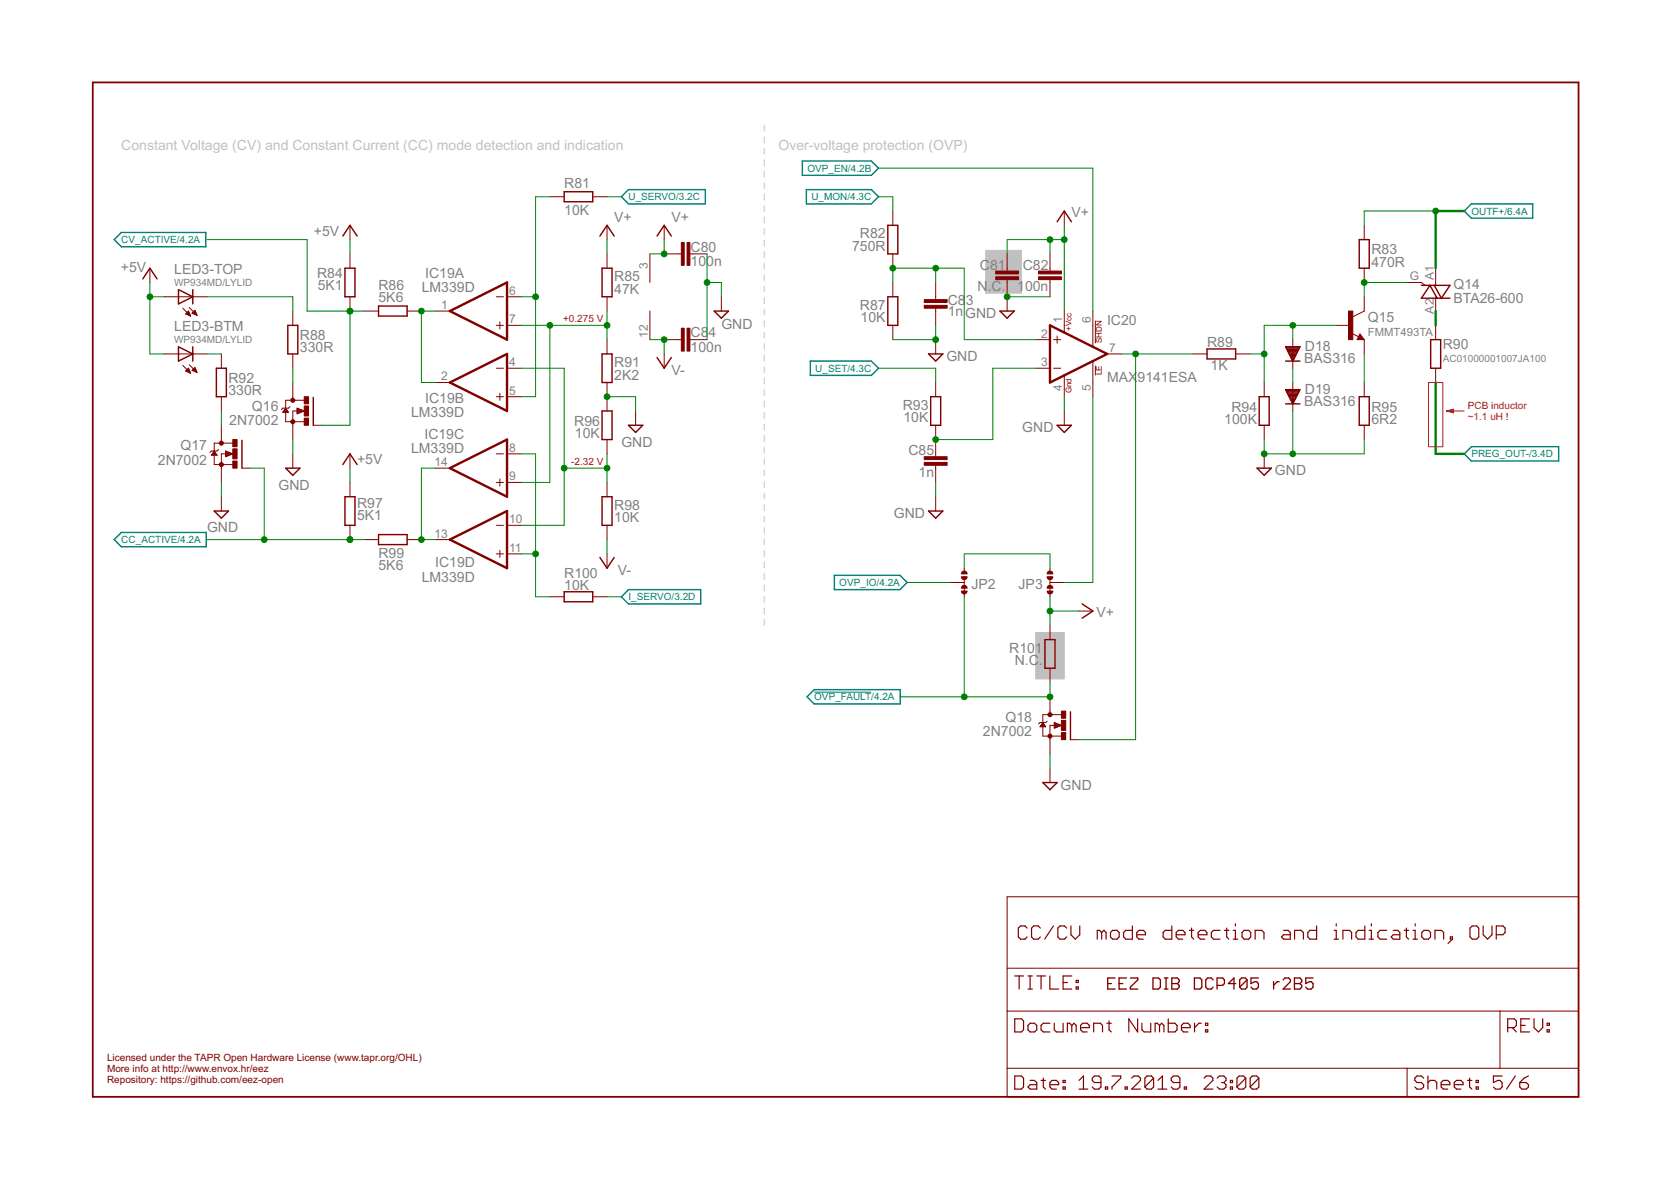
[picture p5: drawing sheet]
<svg xmlns="http://www.w3.org/2000/svg" width="297mm" height="210mm" viewBox="0 0 297 210" stroke-linecap="round" stroke-linejoin="round" font-family="sans-serif">
<g fill="none" stroke="#c0c0c0" stroke-width=".18">
<path d="M135.8 22.3v1M135.8 24.3v1.1M135.8 26.4v1M135.8 28.4v1M135.8 30.4v1.1M135.8 32.5v1M135.8 34.5v1.1M135.8 36.6v1M135.8 38.6v1M135.8 40.7v1M135.8 42.7v1M135.8 44.7v1.1"/>
<path d="M135.8 46.8v1M135.8 48.8v1.1M135.8 50.9v1M135.8 52.9v1.1M135.8 54.9v1.1M135.8 57v1M135.8 59v1.1M135.8 61.1v1M135.8 63.1v1.1M135.8 65.2v1M135.8 67.2v1M135.8 69.3v1"/>
<path d="M135.8 71.3v1M135.8 73.3v1.1M135.8 75.4v1M135.8 77.4v1.1M135.8 79.5v1M135.8 81.5v1M135.8 83.5v1.1M135.8 85.6v1M135.8 87.6v1.1M135.8 89.7v1M135.8 91.7v1.1M135.8 93.8v1"/>
<path d="M135.8 95.8v1M135.8 97.9v1M135.8 99.9v1M135.8 101.9v1.1M135.8 104v1M135.8 106v1.1M135.8 108.1v1M135.8 110.1v1"/>
</g>
<g fill="#c0c0c0" stroke="#c0c0c0" stroke-width=".18">
<path d="M175.2 44.5h6.4v7.6h-6.4z"/>
<path d="M184.1 112.4h5.1v8.3h-5.1z"/>
</g>
<g fill="none" stroke="#800000" stroke-width=".21">
<path d="M180.4 173.5h1.5M181.2 173.5v2.3M182.6 165l-.4-.4h-.8l-.4 .4v1.5l.4 .4h.8l.4-.4M182.7 173.5h.8M182.7 175.8h.8M183.1 173.5v2.3M184.3 173.5h1.5M184.9 165l-.4-.4h-.8l-.3 .4v1.5l.3 .4h.8l.4-.4M185.1 173.5v2.3M186.6 173.5v2.3h1.6M187.3 164.6l-1.6 2.3M189 174.6h.7"/>
<path d="M189.6 165l-.4-.4h-.8l-.4 .4v1.5l.4 .4h.8l.4-.4M190.4 164.6v1.5l.8 .8 .7-.8v-1.5M190.5 173.5h-1.5v2.3h1.5M191.3 175.4h.4v.4h-.4zM191.3 174.2h.4v.4h-.4zM195.8 165.7l-.3-.3h-.4v1.5M195.8 165.7v1.2M195.8 165.7l.4-.3 .4 .3v1.2M197.4 165.7l.4-.3h.8l.3 .3v.8l-.3 .4h-.8l-.4-.4zM201.3 164.6v2.3h-1.2l-.4-.4v-.8l.4-.3h1.2M202.1 166.1h1.5v-.4l-.4-.3h-.7l-.4 .3v.8l.4 .4h.7M208.3 164.6v2.3h-1.2l-.3-.4v-.8l.3-.3h1.2"/>
<path d="M209.1 166.1h1.6v-.4l-.5-.3h-.7l-.4 .3v.8l.4 .4h.7M211.4 165.4h.8M211.8 165v1.5l.4 .4M213 166.1h1.5v-.4l-.3-.3h-.8l-.4 .3v.8l.4 .4h.8M216.9 165.4h-1.2l-.4 .3v.8l.4 .4h1.2M217.7 165.4h.7M218.1 165v1.5l.3 .4M219.2 166.9h.8M219.2 165.4h.4v1.5M219.6 164.2v.4M220.8 165.7l.4-.3h.8l.3 .3v.8l-.3 .4h-.8l-.4-.4zM223.1 166.9v-1.5h1.2l.4 .3v1.2"/>
<path d="M228.2 165.4h.8l.4 .3v1.2h-1.2l-.4-.4 .4-.4h1.2M230.1 166.9v-1.5h1.2l.4 .3v1.2M234 164.6v2.3h-1.1l-.4-.4v-.8l.4-.3h1.1M237.2 166.9h.7M237.2 165.4h.3v1.5M237.5 164.2v.4M238.7 166.9v-1.5h1.2l.4 .3v1.2M242.6 164.6v2.3h-1.2l-.4-.4v-.8l.4-.3h1.2M243.4 166.9h.8M243.4 165.4h.4v1.5M243.8 164.2v.4M246.5 165.4h-1.2l-.4 .3v.8l.4 .4h1.2"/>
<path d="M247.7 165.4h.8l.3 .3v1.2h-1.1l-.4-.4 .4-.4h1.1M249.6 165.4h.8M250 165v1.5l.4 .4M251.2 166.9h.8M251.2 165.4h.4v1.5M251.6 164.2v.4M252.7 165.7l.4-.3h.8l.4 .3v.8l-.4 .4h-.8l-.4-.4zM255.1 166.9v-1.5h1.1l.4 .3v1.2M257.8 166.5h.4v.4h-.4zM258.2 166.9l-.8 .8M261.3 165l.4-.4h.8l.4 .4v1.5l-.4 .4h-.8l-.4-.4zM263.7 164.6v1.5l.7 .8 .8-.8v-1.5"/>
<path d="M266 166.1h1.2l.3-.4v-.7l-.3-.4h-1.2v2.3M180.4 181.1h1.2l.3 .4v1.5l-.3 .4h-1.2zM180.4 191.2h1.2l.3 .4v1.6l-.3 .4h-1.2zM182.7 182.2l.4-.3h.8l.4 .3v.8l-.4 .4h-.8l-.4-.4zM183.1 192h.8l.4 .4v1.2h-1.2l-.4-.4 .4-.4h1.2M185.1 192h.7M185.5 191.6v1.6l.3 .4M186.6 192.8h1.6v-.4l-.4-.4h-.8l-.4 .4v.8l.4 .4h.8M186.6 181.9h-1.1l-.4 .3v.8l.4 .4h1.1M187.4 181.9v1.1l.4 .4h1.2v-1.5M189 193.2h.4v.4h-.4zM189 192h.4v.4h-.4z"/>
<path d="M190.5 182.2l-.4-.3h-.4v1.5M190.5 182.2l.4-.3 .4 .3v1.2M190.5 182.2v1.2M191.8 193.6h1.6M191.8 192l.8-.8v2.4M192.1 182.6h1.5v-.4l-.3-.3h-.8l-.4 .3v.8l.4 .4h.8M194.4 183.4v-1.5h1.2l.4 .3v1.2M195.7 192.4h-1.2l-.3-.4v-.4l.3-.4h.8l.4 .4v1.6l-.4 .4h-.8l-.3-.4M196.5 193.2h.4v.4h-.4zM196.8 181.9h.7M197.1 181.5v1.5l.4 .4M197.7 191.2h1.5v.4l-1.5 1.6v.4"/>
<path d="M200 193.2h.4v.4h-.4zM201.2 191.6l.4-.4h.7l.4 .4v.4l-1.5 1.6h1.5M202.2 181.1v2.3l-1.5-2.3v2.3M203 181.9v1.1l.4 .4h1.2v-1.5M205.1 191.6v1.6l-.4 .4h-.8l-.4-.4M205.1 191.6l-.4-.4h-.8l-.4 .4v1.6M205.1 191.6l-1.6 1.6M205.8 193.6h1.6M205.8 192l.8-.8v2.4M206.1 182.2l-.4-.3h-.4v1.5M206.1 182.2v1.2M206.1 182.2l.4-.3 .4 .3v1.2"/>
<path d="M207.7 181.1v2.3h1.2l.3-.4v-.8l-.3-.3h-1.2M209.7 192.4h-1.1l-.4-.4v-.4l.4-.4h.8l.3 .4v1.6l-.3 .4h-.8l-.4-.4M210 182.6h1.6v-.4l-.4-.3h-.8l-.4 .3v.8l.4 .4h.8M210.5 193.2h.4v.4h-.4zM212.3 181.9v1.5M213.5 181.9h-.4l-.8 .7M214 191.6l.4-.4h.8l.4 .4v.4l-1.6 1.6h1.6M214.3 183h.4v.4h-.4zM214.3 181.9h.4v.3h-.4zM216.4 191.6l.4-.4h.8l.3 .4v.4l-.3 .4M217.1 192.4h.5M217.6 192.4l.3 .4v.4l-.3 .4h-.8l-.4-.4"/>
<path d="M218.7 193.2h.4v.4h-.4zM218.7 192h.4v.4h-.4zM221.4 191.6v1.6l-.4 .4h-.7l-.4-.4M221.4 191.6l-.4-.4h-.7l-.4 .4v1.6M221.4 191.6l-1.5 1.6M223.8 191.6l-.4-.4h-.8l-.4 .4v1.6M223.8 191.6v1.6l-.4 .4h-.8l-.4-.4M223.8 191.6l-1.6 1.6M253.1 191.6l-.4-.4h-.8l-.4 .4v.4l.4 .4h.8l.4 .4v.4l-.4 .4h-.8l-.4-.4M253.8 192.4l.4-.4h.8l.4 .4v1.2M253.8 191.2v2.4M256.2 192.8h1.5v-.4l-.4-.4h-.7l-.4 .4v.8l.4 .4h.7"/>
<path d="M258.5 192.8h1.6v-.4l-.4-.4h-.8l-.4 .4v.8l.4 .4h.8M260.9 192h.7M261.2 191.6v1.6l.4 .4M262.4 193.2h.4v.4h-.4zM262.4 192h.4v.4h-.4zM267 191.2h-1.5v1.2l.8-.4h.3l.4 .4v.8l-.4 .4h-.7l-.4-.4M268 182.6h1.2l.4-.4v-.7l-.4-.4h-1.2v2.3M268.8 182.6l.8 .8M269.4 191.2l-1.6 2.4M270.2 192.4h1.1l.4 .4v.4l-.4 .4h-.8l-.3-.4zM270.3 182.2h.8M271.7 191.2l-.8 .4-.7 .8"/>
<path d="M271.9 181.1h-1.6v2.3h1.6M272.7 181.1v1.5l.8 .8 .7-.8v-1.5M275 183h.4v.4h-.4zM275 181.9h.4v.3h-.4z"/>
</g>
<path d="M16.5 14.6h264.1v180.3h-264.1z" fill="none" stroke="#800000" stroke-width=".32"/>
<g fill="none" stroke="#800000" stroke-width=".18">
<path d="M97.7 35h2.6M105.4 35h2.5M158.7 37.5v2.5M189.2 37.5v2.5M26.6 47.7v2.5M29.2 52.7h7.6M32.5 54.8l1.4 1.4M33 55.8l.5-.5 .4 .9zM33 55.8h.7M33.1 55.6h.6M33.2 55.9h.6M33.3 55.5h.3"/>
<path d="M33.4 55.4h.1M33.5 56h.3M33.6 54.7l1.4 1.3M33.8 56.1h.1M34.2 55.6h.7M34.3 55.5h.5M34.4 55.8h.5M34.4 55.4h.4M34.5 55.3h.2M34.6 55.9h.4M34.6 55.2l-.5 .5 .9 .3M34.6 55.2l.4 .8"/>
<path d="M34.6 55.2h.1M34.9 56h.1M52 55.3v2.5M62.2 40v2.6M62.2 45.1v2.6M62.2 52.7v2.6M64.7 55.3h2.6M72.4 55.3h2.5M77.4 55.3h2.6M88.2 57.8h1.3M88.2 52.7h1.3M88.9 57.2v1.3"/>
<path d="M90.1 57.8h2.6M90.1 52.7h2.6M107.9 40v2.6M107.9 45.1v2.6M107.9 52.7v2.6M115.5 45.1v5.1M115.5 55.3v5.1M118.1 40v2.6M118.1 45.1h3M122.6 45.1h3.1M128.2 52.7v2.6M158.7 45.1v2.6"/>
<path d="M158.7 50.2v2.5M158.7 57.8v2.6M166.3 50.2v3.1M166.3 54.8v3M179 45.1v3.1M179 49.7v5.6M186.6 45.1v3.1M186.6 49.7v3M187.9 59.7v1.3M189.2 55.3v3.8M194.3 55.3v6.3M194.7 57v4"/>
<path d="M237.4 57.8h2.6M240.3 59.2l1.2 .7M241.7 59.4l.8 1h-1.3zM242.5 52.7v2.6l-2 1M242.5 40v2.6M242.5 47.7v2.5M250.1 50.2h2.6l.6 .5M255.2 47.7v3M255.2 52.7v2.6M255.2 57.8v2.6M29.2 62.9h7.6M32.5 64.9l1.4 1.4"/>
<path d="M33 66l.5-.6 .4 .9zM33.1 65.9h.6M33.1 66h.6M33.2 65.8h.5M33.3 65.6h.3M33.4 66.1h.4M33.4 65.5h.1M33.6 64.8l1.4 1.4M33.7 66.3h.1M34.1 65.8l.5-.5 .4 .9zM34.2 65.8h.6M34.3 65.9h.6"/>
<path d="M34.3 65.6h.5M34.4 65.5h.3M34.5 65.4h.2M34.6 66h.3M34.9 66.1h.1M38.8 79.9l-.2 .3h-1l-.3 .2M39.3 62.9v2.5M39.3 70.5v2.5M39.3 75.6v3.2M41.4 78.8h-3.3v3.8h3.3M50.3 73.2h.9M50.4 73.1h.8"/>
<path d="M50.5 73h.6M50.5 72.9h.5M50.6 72.8h.3M50.7 72.6h.1M50.8 72.5l.5 .8h-1zM51.5 72.3l-.2 .2h-1l-.3 .3M52 62.9v2.5M52 68v3.1M52.8 72.5l1.3 .5-1.3 .6zM52.8 73.5h.2M52.8 73.4h.5M52.8 73.2h.8"/>
<path d="M52.8 73.1h1.1M52.8 73h1.2M52.8 72.9h.8M52.8 72.8h.5M52.8 72.6h.2M52.9 73h-.9v5.1M54 71.1h-3.2v3.9h3.3M55.7 75.6h1.4M77.4 68h2.6M88.2 70.5h1.3M88.2 65.4h1.3M88.9 69.9v1.2"/>
<path d="M90.1 70.5h2.6M90.1 65.4h2.6M107.9 60.4v2.5M107.9 68v5M107.9 78.1v2.6M113 73v2.6M118.1 62.9v2.5M118.1 60.4h3M122.6 60.4h3.1M166.3 60.4v2.5M166.3 68v2.5M166.3 75.6v5.6"/>
<path d="M184.1 60.4h2.5M184.1 65.4h2.5M187.3 60.4h1.3M187.3 65.4h1.3M189.2 66.7v3.8M189.2 73v2.6M194.3 64.2v6.3M194.7 65v1.7M196.8 62.9h2.5M212 62.9h2.6M219.6 62.9h2.6M224.7 68v2.5"/>
<path d="M224.7 75.6v2.5M229.8 60.4v5M229.8 68v5M242.5 60.4v2.5M242.5 68v2.5M242.5 75.6v2.5M255.2 65.4v2.6M37.6 80.8h.9M37.7 80.7h.7M37.8 80.6h.6M37.9 80.5h.4M38 80.4h.2"/>
<path d="M38 80.2h.1M38.1 80.2l.5 .7h-1zM39.3 88.3v2.5M40.1 80.2l1.3 .5-1.3 .5zM40.1 81.1h.2M40.1 81h.5M40.1 80.8h.9M40.1 80.7h1.2M40.1 80.6h1.1M40.1 80.5h.8M40.1 80.4h.5M40.1 80.2h.2"/>
<path d="M40.2 80.7h-.9v5M43 83.2h1.4M52 80.7v2.5M62.2 80.7v2.5M62.2 85.7v2.6M62.2 93.4v2.5M64.7 95.9h2.6M72.4 95.9h2.5M77.4 95.9h2.6M77.4 83.2h2.6M88.2 85.7h1.3M88.2 80.7h1.3"/>
<path d="M88.2 98.4h1.3M88.2 93.4h1.3M88.9 85.1v1.3M88.9 97.8v1.3M90.1 85.7h2.6M90.1 80.7h2.6M90.1 98.4h2.6M90.1 93.4h2.6M107.9 85.7v2.6M107.9 93.4v2.5M107.9 98.4v2.6M166.3 82.7v3"/>
<path d="M166.3 88.3v2.5M224.7 80.7v2.5M97.7 106.1h2.6M105.4 106.1h2.5M168.9 103.5h2.5M171.4 101v.7M171.4 102.8v3.3M186.6 101v.7M186.6 102.8v3.3M186.6 111.1v2.6M186.6 118.8v2.5M186.6 103.5h2.6"/>
<path d="M191.7 108.6h2.6M184.9 129.1h.9M185 129h.7M185.1 128.8h.6M185.2 128.7h.4M185.3 128.6h.2M185.3 128.5h.1M185.4 128.4l.5 .8h-1zM186.1 128.2l-.2 .2h-1l-.3 .3M186.6 123.8v3.2M186.6 136.5v2.6M187.4 128.4l1.3 .5-1.3 .5z"/>
<path d="M187.4 129.3h.2M187.4 129.2h.5M187.4 129.1h.9M187.4 129h1.2M187.4 128.8h1.1M187.4 128.7h.8M187.4 128.6h.5M187.4 128.5h.2M187.5 128.9h-.9v5.1M188.6 127h-3.2v3.8h3.3M190.3 131.5h1.4M179 159.4h101.6v35.5h-101.6z"/>
<path d="M179 179.7h101.6M179 172.1h101.6M266.6 179.7v10.2M179 189.9h101.6M250.1 189.9v5"/>
</g>
<g fill="none" stroke="#800000" stroke-width=".23">
<path d="M196.9 174.8h.7M198.2 173.8h-1.3v2h1.3M198.9 174.8h.7M200.2 173.8h-1.3v2h1.3M200.9 173.8h1.3v.4l-1.3 1.3v.3h1.3M205 173.8h.9l.4 .4v1.3l-.4 .3h-.9zM207 173.8h.6M207 175.8h.6M207.3 173.8v2M208.3 173.8h1l.3 .4v.3l-.3 .3 .3 .3v.4l-.3 .3h-1zM208.3 174.8h1M212.3 173.8h1l.3 .4v1.3l-.3 .3h-1z"/>
<path d="M215.6 174.2l-.3-.4h-.6l-.4 .4v1.3l.4 .3h.6l.3-.3M216.3 175.1h1l.4-.3v-.6l-.4-.4h-1v2M219.7 174.8h-1.3l1-1v2M221.7 174.2l-.3-.4h-.7l-.3 .4v1.3M221.7 174.2v1.3l-.3 .3h-.7l-.3-.3M221.7 174.2l-1.3 1.3M223.7 173.8h-1.3v1l.6-.3h.4l.3 .3v.7l-.3 .3h-.7l-.3-.3M226.4 174.5v1.3M227.4 174.5h-.3l-.7 .6M228.1 174.2l.3-.4h.7l.3 .4v.3l-1.3 1.3h1.3M230.1 173.8h1l.3 .4v.3l-.3 .3 .3 .3v.4l-.3 .3h-1zM230.1 174.8h1"/>
<path d="M233.4 173.8h-1.3v1l.6-.3h.4l.3 .3v.7l-.3 .3h-.7l-.3-.3"/>
</g>
<g fill="none" stroke="#800000" stroke-width=".25">
<path d="M100.3 34.1h5.1v1.8h-5.1zM187.9 39.4l1.3-1.9 1.3 1.9M25.4 49.6l1.2-1.9 1.3 1.9M31.7 51.5l2.6 1.2-2.6 1.3zM34.3 51.5v2.5M51.2 57.8h1.7v5.1h-1.7zM60.9 42l1.3-2 1.3 2M61.3 47.7h1.8v5h-1.8zM67.3 54.4h5.1v1.8h-5.1zM106.6 42l1.3-2 1.3 2M107 47.7h1.8v5h-1.8zM116.8 42l1.3-2 1.2 2"/>
<path d="M127 55.3h2.5l-1.3 1.3zM157.8 52.7h1.8v5.1h-1.8zM157.8 40h1.8v5.1h-1.8zM177.8 55.3h2.5l-1.3 1.3zM241.6 42.6h1.8v5.1h-1.8zM241.7 59.9l.2 .2h-.4l.2-.5 .6 .6h-.8M252.7 50.7h5l-1.5 2.3-1.2-2.3M255.5 53l-1.3-2.3-1.5 2.3h5M31.7 61.6l2.6 1.3-2.6 1.3zM34.3 61.6v2.6M38.5 65.4h1.7v5.1h-1.7zM43 78.3v4.9"/>
<path d="M55.7 70.6v5M107 62.9h1.8v5.1h-1.8zM107 73h1.8v5.1h-1.8zM111.7 75.6h2.6l-1.3 1.3zM116.8 63.5l1.3 1.9 1.2-1.9M165.1 62.9h2.5l-1.3 1.3zM165.4 70.5h1.8v5.1h-1.8zM187.9 75.6h2.6l-1.3 1.3zM214.6 62h5v1.8h-5zM223.8 70.5h1.8v5.1h-1.8zM228.5 64.2h2.6M228.5 61.6h2.6l-1.3 2.6z"/>
<path d="M228.5 71.8h2.6M228.5 69.3h2.6l-1.3 2.5zM228.6 69.4h2.4M228.7 61.8h2.3M228.7 69.6h2.2M228.8 62.1h2.1M228.9 69.8h1.9M228.9 62.3h1.8M229 70.1h1.7M229 62.5h1.6M229.1 70.3h1.4M229.1 62.7h1.4"/>
<path d="M229.2 70.5h1.2M229.2 63h1.2M229.3 70.7h1M229.3 63.2h1M229.4 71h.8M229.4 63.4h.8M229.5 71.2h.6M229.6 63.6h.5M229.6 71.4h.4M229.7 63.9h.3M229.7 71.6h.2M229.8 64.1h.1"/>
<path d="M241.6 70.5h1.8v5.1h-1.8zM254.3 60.4h1.8v5h-1.8zM38.1 90.8h2.5l-1.3 1.3zM50.8 83.2h2.5l-1.3 1.3zM60.9 82.6l1.3-1.9 1.3 1.9M61.3 88.3h1.8v5.1h-1.8zM67.3 95h5.1v1.8h-5.1zM106.6 99.1l1.3 1.9 1.3-1.9M107 88.3h1.8v5.1h-1.8zM165.1 90.8h2.5l-1.3 1.3zM223.5 83.2h2.5l-1.3 1.3zM100.3 105.2h5.1v1.8h-5.1z"/>
<path d="M185.8 113.7h1.7v5.1h-1.7zM192.4 107.3l1.9 1.3-1.9 1.3M185.4 139.1h2.5l-1.3 1.3zM190.3 126.5v5"/>
</g>
<g fill="#800000" stroke="#800000" stroke-width=".18">
<path d="M121.1 43.1h.5v4.1h-.5z"/>
<path d="M122.1 43.1h.5v4.1h-.5z"/>
<path d="M121.1 58.3h.5v4.1h-.5z"/>
<path d="M122.1 58.3h.5v4.1h-.5z"/>
<path d="M41.4 81.9h.7v1.3h-.7z"/>
<path d="M41.4 78.1h.7v1.3h-.7z"/>
<path d="M41.4 79.8h.7v1.8h-.7z"/>
<path d="M54.1 74.3h.7v1.3h-.7z"/>
<path d="M54.1 70.5h.7v1.3h-.7z"/>
<path d="M54.1 72.2h.7v1.7h-.7z"/>
<path d="M239.7 55.3h.8v5.1h-.8z"/>
<path d="M177 49.2h4.1v.5h-4.1z"/>
<path d="M177 48.2h4.1v.5h-4.1z"/>
<path d="M184.6 48.2h4.1v.5h-4.1z"/>
<path d="M184.6 49.2h4.1v.5h-4.1z"/>
<path d="M164.3 53.3h4.1v.5h-4.1z"/>
<path d="M164.3 54.3h4.1v.5h-4.1z"/>
<path d="M164.3 81.2h4.1v.5h-4.1z"/>
<path d="M164.3 82.2h4.1v.5h-4.1z"/>
<path d="M188.7 130.2h.7v1.3h-.7z"/>
<path d="M188.7 126.4h.7v1.3h-.7z"/>
<path d="M188.7 128h.7v1.8h-.7z"/>
</g>
<path d="M80 55.3l10.1-5.1v10.2zM186.6 57.8l10.2 5.1-10.2 5.1zM80 68l10.1-5.1v10.1zM80 83.2l10.1-5.1v10.2zM80 95.9l10.1-5.1v10.2z" fill="none" stroke="#800000" stroke-width=".42"/>
<g fill="#800000" stroke="#800000" stroke-width=".18">
<path d="M186.3 101.6l.5-.1 .3 .2 .1 .3h-1.1z" fill-rule="evenodd"/>
<path d="M186.6 102.5h.6l-.3 .5h-.3z" fill-rule="evenodd"/>
<path d="M186.1 102.5h.5v.5l-.3-.1z" fill-rule="evenodd"/>
<path d="M186.6 105.1h.6l-.3 .4-.3 .1z" fill-rule="evenodd"/>
<path d="M186.1 105.1h.5v.5l-.3-.2z" fill-rule="evenodd"/>
<path d="M186.3 104.1h.5l.3 .2 .1 .2h-1.1z" fill-rule="evenodd"/>
<path d="M171.1 101.6l.5-.1 .3 .2v.3h-1z" fill-rule="evenodd"/>
<path d="M170.9 102.5h.5v.5l-.4-.1z" fill-rule="evenodd"/>
<path d="M171.4 102.5h.5l-.3 .5h-.2z" fill-rule="evenodd"/>
<path d="M170.9 105.1h.5v.5l-.4-.2z" fill-rule="evenodd"/>
<path d="M171.4 105.1h.5l-.3 .4-.2 .1z" fill-rule="evenodd"/>
<path d="M171.1 104.1h.5l.3 .2v.2h-1z" fill-rule="evenodd"/>
<circle cx="39.3" cy="78.8" r=".36"/>
<circle cx="39.3" cy="82.6" r=".36"/>
<circle cx="52" cy="71.1" r=".36"/>
<circle cx="52" cy="75" r=".36"/>
<circle cx="186.6" cy="127" r=".36"/>
<circle cx="186.6" cy="130.8" r=".36"/>
</g>
<g fill="none" stroke="#008000" stroke-width=".18">
<path d="M97.7 35h-2.5v35.5h-2.5M107.9 35h2.5M156.2 35h2.5v2.5M156.2 29.9h38.1v25.4M255.2 37.5h-12.7v2.5M26.6 52.7h2.6M26.6 50.2v12.7h2.6M36.8 42.6h17.8v12.7h10.1M36.8 52.7h15.2v2.6M62.2 42.6v2.5M62.2 55.3v20.3h-5.1M77.4 55.3h-2.5v12.7h2.5"/>
<path d="M92.7 52.7h2.5M92.7 57.8h15.2M97.7 57.8v27.9h-5M107.9 42.6v2.5M107.9 55.3v5.1M118.1 42.6v2.5h-2.6M125.7 45.1v15.3M125.7 50.2h2.5v2.5M158.7 50.2v-2.5h12.7v12.7h12.7M166.3 57.8v2.6h-7.6M166.3 47.7v2.5M179 52.7h7.6"/>
<path d="M186.6 42.6v2.5M189.2 42.6h-10.2v2.5M189.2 40v15.3M229.8 57.8v2.6M237.4 57.8h-12.7v10.2M250.1 50.2h-7.6v2.5M36.8 62.9h2.5M39.3 73v2.6M52 65.4v2.6M52 78.1v2.6M92.7 65.4h7.6v28h-7.6M107.9 70.5h5.1v2.5"/>
<path d="M115.5 60.4h2.6v2.5M156.2 65.4h10.1v2.6M184.1 65.4h-7.6v12.7h-10.2M189.2 70.5v2.5M194.3 70.5v33h-5.1M199.3 62.9h12.7M201.9 62.9v68.6h-10.2M222.2 62.9h2.5M224.7 78.1v2.6h17.8v-2.6M229.8 65.4v2.6M229.8 73v7.7M242.5 62.9v5.1"/>
<path d="M36.8 95.9h27.9M39.3 85.7v2.6M44.4 83.2h2.6v12.7M62.2 83.2v2.5M77.4 83.2h-2.5v12.7h2.5M92.7 80.7h2.5v25.4h2.5M92.7 98.4h2.5M100.3 83.2h7.6M107.9 80.7v5M107.9 95.9v2.5M166.3 85.7v2.6M107.9 106.1h2.5"/>
<path d="M161.2 103.5h7.7M171.4 101v-2.6h15.2v2.6M171.4 106.1v17.7M186.6 106.1v5M186.6 108.6h5.1M186.6 121.3v2.5h-26.6M186.6 134v2.5"/>
</g>
<g fill="#008000" stroke="#008000" stroke-width=".18">
<circle cx="118.1" cy="45.1" r=".51"/>
<circle cx="186.6" cy="42.6" r=".51"/>
<circle cx="189.2" cy="42.6" r=".51"/>
<circle cx="186.6" cy="108.6" r=".51"/>
<circle cx="118.1" cy="60.4" r=".51"/>
<circle cx="26.6" cy="52.7" r=".51"/>
<circle cx="62.2" cy="55.3" r=".51"/>
<circle cx="62.2" cy="95.9" r=".51"/>
<circle cx="47" cy="95.9" r=".51"/>
<circle cx="74.9" cy="55.3" r=".51"/>
<circle cx="74.9" cy="95.9" r=".51"/>
<circle cx="95.2" cy="52.7" r=".51"/>
<circle cx="95.2" cy="98.4" r=".51"/>
<circle cx="97.7" cy="57.8" r=".51"/>
<circle cx="107.9" cy="57.8" r=".51"/>
<circle cx="100.3" cy="83.2" r=".51"/>
<circle cx="107.9" cy="83.2" r=".51"/>
<circle cx="125.7" cy="50.2" r=".51"/>
<circle cx="107.9" cy="70.5" r=".51"/>
<circle cx="179" cy="52.7" r=".51"/>
<circle cx="166.3" cy="60.4" r=".51"/>
<circle cx="229.8" cy="80.7" r=".51"/>
<circle cx="224.7" cy="80.7" r=".51"/>
<circle cx="242.5" cy="50.2" r=".51"/>
<circle cx="229.8" cy="57.8" r=".51"/>
<circle cx="224.7" cy="62.9" r=".51"/>
<circle cx="158.7" cy="47.7" r=".51"/>
<circle cx="166.3" cy="47.7" r=".51"/>
<circle cx="166.3" cy="78.1" r=".51"/>
<circle cx="255.2" cy="37.5" r=".51"/>
<circle cx="186.6" cy="123.8" r=".51"/>
<circle cx="171.4" cy="123.8" r=".51"/>
<circle cx="201.9" cy="62.9" r=".51"/>
</g>
<path d="M260.3 37.5h-5.1v10.2M255.2 55.3v2.5M255.2 68v12.7h5.1" fill="none" stroke="#008000" stroke-width=".42"/>
<path d="M253.9 68h2.6v11.4h-2.6zM257.1 73h3.2M257.1 73l1.3-.3v.7M257.1 73l1.3 .4M257.3 73h1.1M257.4 73.1h1M257.8 72.9h.6M257.9 73.2h.5M258.3 72.8h.1M258.4 73.4h.1" fill="none" stroke="#f00" stroke-width=".18"/>
<path d="M110.4 35l1.3-1.3h13.7v2.5h-13.7zM142.6 28.6h12.3l1.3 1.3-1.3 1.3h-12.3zM143.3 33.7h11.6l1.3 1.3-1.3 1.2h-11.6zM261.6 36.2h10.9v2.6h-10.9l-1.3-1.3zM21.6 41.3h15v2.6h-15l-1.3-1.3zM144 64.2h10.9l1.3 1.2-1.3 1.3h-10.9zM20.3 95.9l1.3-1.3h15.1v2.6h-15.1zM260.3 80.7l1.3-1.3h15.5v2.5h-15.5zM110.4 106.1l1.3-1.3h12.9v2.5h-12.9zM148.3 102.3h11.7l1.2 1.2-1.2 1.3h-11.7zM143.5 123.8l1.2-1.2h15.3v2.5h-15.3z" fill="none" stroke="#008080" stroke-width=".25"/>
<path d="M144.7 123h10.2" fill="none" stroke="#008080" stroke-width=".18"/>
<g font-size="2.5" fill="#c0c0c0">
<text x="21.6" y="26.6">Constant Voltage (CV) and Constant Current (CC) mode detection and indication</text>
<text x="138.4" y="26.6">Over-voltage protection (OVP)</text>
</g>
<g font-size="2.5" fill="#808080">
<text x="100.3" y="33.5">R81</text>
<text x="55.8" y="41.9">+5V</text>
<text x="100.3" y="38.3">10K</text>
<text x="109.2" y="39.4">V+</text>
<text x="119.3" y="39.4">V+</text>
<text x="190.4" y="38.6">V+</text>
<text x="122.8" y="47.3">100n</text>
<text x="122.8" y="44.7">C80</text>
<text x="151.5" y="44.6">750R</text>
<text x="152.9" y="42.4">R82</text>
<text x="174.2" y="47.9">C81</text>
<text x="181.8" y="47.9">C82</text>
<text x="243.8" y="47.4">470R</text>
<text x="243.8" y="45.2">R83</text>
<text x="21.5" y="48.3">+5V</text>
<text x="31" y="48.7">LED3-TOP</text>
<text x="56.4" y="49.3">R84</text>
<text x="56.5" y="51.6">5K1</text>
<text x="67.3" y="53.8">5K6</text>
<text x="67.3" y="51.6">R86</text>
<text x="75" y="52">LM339D</text>
<text x="75.6" y="49.4">IC19A</text>
<text x="109.2" y="52.2">47K</text>
<text x="109.2" y="50">R85</text>
<text x="173.8" y="51.7">N</text>
<text x="175.6" y="51.7">.C.</text>
<text x="180.8" y="51.7">1</text>
<text x="182.2" y="51.7">00n</text>
<text x="258.4" y="53.9">BTA26-600</text>
<text x="258.4" y="51.3">Q14</text>
<text x="31" y="58.8">LED3-BTM</text>
<text x="122.8" y="60">C8</text>
<text x="126" y="60">4</text>
<text x="128.2" y="58.5">GND</text>
<text x="152.9" y="55.1">R87</text>
<text x="153" y="57.3">10K</text>
<text x="168.5" y="56.2">1n</text>
<text x="168.5" y="54.3">C8</text>
<text x="171.6" y="56.6">GND</text>
<text x="171.7" y="54.3">3</text>
<text x="196.8" y="57.8">IC20</text>
<text x="243.1" y="57.2">Q15</text>
<text x="53.3" y="62.6">330R</text>
<text x="53.3" y="60.5">R88</text>
<text x="109.2" y="65.2">R91</text>
<text x="122.8" y="62.5">100n</text>
<text x="168.2" y="64.2">GND</text>
<text x="214.6" y="61.7">R89</text>
<text x="215.2" y="65.8">1K</text>
<text x="231.8" y="64.6">BAS316</text>
<text x="232" y="62.4">D18</text>
<text x="256.5" y="62">R90</text>
<text x="40.6" y="70.3">330R</text>
<text x="40.6" y="68.1">R92</text>
<text x="75.6" y="71.7">IC19B</text>
<text x="109.2" y="67.5">2K2</text>
<text x="119.3" y="66.7">V-</text>
<text x="196.8" y="68">MAX</text>
<text x="202.2" y="68">9141ESA</text>
<text x="232" y="70">D19</text>
<text x="40.8" y="75.6">2N7002</text>
<text x="44.8" y="73.1">Q16</text>
<text x="73.1" y="74.2">LM339D</text>
<text x="102.1" y="75.7">R96</text>
<text x="102.2" y="77.9">10K</text>
<text x="160.5" y="72.8">R93</text>
<text x="160.6" y="75.1">10K</text>
<text x="181.7" y="76.9">GND</text>
<text x="217.6" y="75.3">100K</text>
<text x="218.9" y="73.2">R94</text>
<text x="231.8" y="72.2">BAS316</text>
<text x="243.8" y="75.3">6R2</text>
<text x="243.8" y="73.2">R95</text>
<text x="28.1" y="82.6">2N7002</text>
<text x="32.1" y="80">Q17</text>
<text x="63.5" y="82.5">+5V</text>
<text x="73.1" y="80.5">LM339D</text>
<text x="75.4" y="78">IC19C</text>
<text x="110.5" y="79.4">GND</text>
<text x="161.5" y="80.9">C85</text>
<text x="49.5" y="87">GND</text>
<text x="163.3" y="84.7">1n</text>
<text x="226.6" y="84.5">GND</text>
<text x="36.8" y="94.6">GND</text>
<text x="63.5" y="92.5">5K1</text>
<text x="63.5" y="90.3">R97</text>
<text x="109.2" y="92.9">10K</text>
<text x="109.2" y="90.6">R98</text>
<text x="158.9" y="92.1">GND</text>
<text x="67.3" y="101.4">5K6</text>
<text x="67.3" y="99.2">R99</text>
<text x="77.4" y="100.9">IC19D</text>
<text x="75" y="103.4">LM339D</text>
<text x="100.3" y="104.9">10K</text>
<text x="100.3" y="102.7">R100</text>
<text x="109.8" y="102.3">V-</text>
<text x="172.7" y="104.7">JP2</text>
<text x="181.1" y="104.7">JP3</text>
<text x="194.9" y="109.8">V+</text>
<text x="179.4" y="116">R101</text>
<text x="180.4" y="118.3">N.C</text>
<text x="184.7" y="118.3">.</text>
<text x="174.7" y="130.8">2N7002</text>
<text x="178.7" y="128.3">Q18</text>
<text x="188.5" y="140.3">GND</text>
</g>
<g font-size="2.1" fill="#808080">
<text x="115.2" y="47.9" transform="rotate(-90 115.2 47.9)">3</text>
<text x="90.5" y="52.4">6</text>
<text x="250.6" y="49.8">G</text>
<text x="254.9" y="49.8" transform="rotate(-90 254.9 49.8)">A1</text>
<text x="78.4" y="54.9">1</text>
<text x="90.5" y="57.5">7</text>
<text x="115.2" y="60" transform="rotate(-90 115.2 60)">12</text>
<text x="188.8" y="57.5" transform="rotate(-90 188.8 57.5)">1</text>
<text x="193.9" y="57.5" transform="rotate(-90 193.9 57.5)">6</text>
<text x="254.9" y="55.7" transform="rotate(-90 254.9 55.7)">A2</text>
<text x="90.5" y="65.1">4</text>
<text x="185.1" y="65.1">3</text>
<text x="185.1" y="60">2</text>
<text x="197.2" y="62.5">7</text>
<text x="78.4" y="67.6">2</text>
<text x="90.5" y="70.2">5</text>
<text x="188.8" y="69.5" transform="rotate(-90 188.8 69.5)">4</text>
<text x="193.9" y="69.5" transform="rotate(-90 193.9 69.5)">5</text>
<text x="77.3" y="82.9">14</text>
<text x="90.5" y="80.3">8</text>
<text x="90.5" y="85.4">9</text>
<text x="77.3" y="95.6">13</text>
<text x="90.5" y="93">10</text>
<text x="90.5" y="98.1">11</text>
</g>
<text font-size="2" fill="#808080" x="243.1" y="59.7">FMMT493TA</text>
<g font-size="1.8" fill="#008080">
<text x="111.7" y="35.6">U_SERVO/3.2C</text>
<text x="143.5" y="30.5">OVP_EN/4.2B</text>
<text x="144.2" y="35.6">U_MON/4.3C</text>
<text x="261.6" y="38.1">OUTF+/6.4A</text>
<text x="21.6" y="43.2">CV_ACTIVE/4.2A</text>
<text x="144.9" y="66.1">U_SET/4.3C</text>
<text x="261.6" y="81.3">PREG_OUT-/3.4D</text>
<text x="21.6" y="96.5">CC_ACTIVE/4.2A</text>
<text x="111.7" y="106.7">I_SERVO/3.2D</text>
<text x="149.2" y="104.2">OVP_IO/4.2A</text>
<text x="144.7" y="124.5">OVP_FAULT/4.2A</text>
</g>
<g font-size="1.8" fill="#808080">
<text x="31" y="50.8">WP934MD/LYLID</text>
<text x="31" y="61">WP934MD/LYLID</text>
<text x="256.5" y="64.3">AC01000001007JA100</text>
</g>
<g font-size="1.8" fill="#f00">
<text x="100.1" y="57.2">+0.275 V</text>
<text x="260.9" y="72.7">PCB inductor</text>
<text x="260.9" y="74.6">~1.1 uH !</text>
<text x="101.5" y="82.6">-2.32 V</text>
</g>
<g font-size="1.8" fill="#800000">
<text x="19" y="188.6">Licensed under the TAPR Open Hardware License (www.tapr.org/OHL)</text>
<text x="19" y="190.5">More info at http://www.envox.hr/eez</text>
<text x="19" y="192.4">Repository: https://github.com/eez-open</text>
</g>
<g font-size="1.4" fill="#800000">
<text x="190.4" y="58.8" transform="rotate(-90 190.4 58.8)">+Vcc</text>
<text x="195.8" y="61" transform="rotate(-90 195.8 61)">SHDN</text>
<text x="190.4" y="69.9" transform="rotate(-90 190.4 69.9)">Gnd</text>
<text x="195.8" y="66.7" transform="rotate(-90 195.8 66.7)">LE</text>
</g>
</svg>
